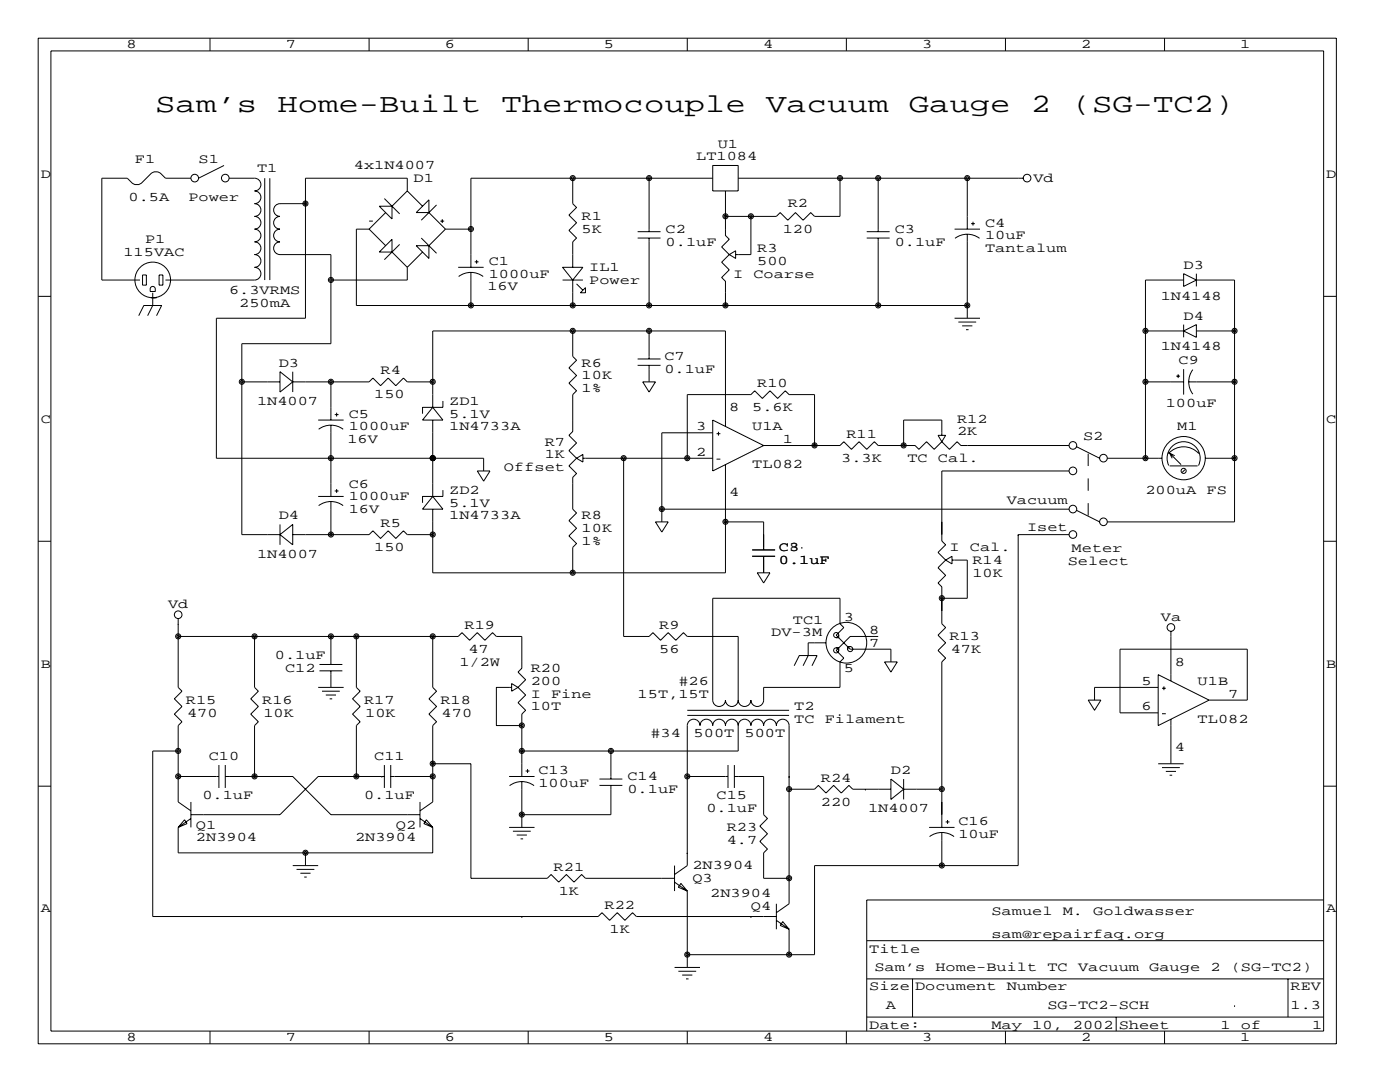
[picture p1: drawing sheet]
<svg xmlns="http://www.w3.org/2000/svg" width="279mm" height="216mm" viewBox="0 0 279 216" stroke-linecap="round" stroke-linejoin="round" font-family="sans-serif">
<g fill="none" stroke="#000" stroke-width=".2">
<path d="M7.6 7.6h259.1v200.7h-259.1zM10.2 10.2h254v195.5h-254zM41.9 7.6v2.6M73.7 7.6v2.6M105.4 7.6v2.6M137.2 7.6v2.6M168.9 7.6v2.6M200.7 7.6v2.6M232.4 7.6v2.6M38.1 35.6h-5.1l-1-1.1-.5-.2h-.8l-.5 .2-2 2.1-.5 .2h-.8l-.5-.2-1-1h-5.1v20.3h7.6M44.7 33l-5.1 2.6M45.7 35.6h5.1a1.27 1.27 0 0 1 1.3 1.2 1.27 1.27 0 0 1-1.3 1.3 1.27 1.27 0 0 1 1.3 1.3 1.27 1.27 0 0 1-1.3 1.2 1.27 1.27 0 0 1 1.3 1.3 1.27 1.27 0 0 1-1.3 1.3 1.27 1.27 0 0 1 1.3 1.3 1.27 1.27 0 0 1-1.3 1.2 1.27 1.27 0 0 1 1.3 1.3 1.27 1.27 0 0 1-1.3 1.3 1.27 1.27 0 0 1 1.3 1.2 1.27 1.27 0 0 1-1.3 1.3 1.27 1.27 0 0 1 1.3 1.3 1.27 1.27 0 0 1-1.3 1.2 1.27 1.27 0 0 1 1.3 1.3 1.27 1.27 0 0 1-1.3 1.3h-17.8"/>
<path d="M52.8 35.6v20.3M53.8 35.6v20.3M76.7 39.6l3.1 3.1M81.3 38.1v-2.5h-20.3v27.9h-17.8v27.9h53.3v2.6M81.3 38.1l-3.1 3M81.3 38.1l3 3M114.3 35.6v5l.8 .8-1.6 1.5 1.6 1.5-1.6 1.6 1.6 1.5-.8 .8v5M129.5 35.6h.1M129.5 35.6v10.6M142.2 35.6h-48.2v17.7M142.2 33h5.1v5.1h-5.1zM144.8 38.1v8.9l.7 .8-1.5 1.5 1.5 1.5"/>
<path d="M147.3 35.6h56.9M167.6 35.6v7.6h-5l-.8-.8-1.5 1.5-1.6-1.5-1.5 1.5-1.5-1.5-.8 .8h-10.1M175.3 35.6v10.6M193 35.6v10.1M7.6 59.1h2.6M28.4 54.9h.8v2h-.8zM30 57.4a.51 .51 0 0 1 .6-.2 .51 .51 0 0 1 .4 .5v.5h-1zM30.2 59.4h1M30.5 58.4v2.6l-1 2M31.7 54.9h.8v2h-.8zM61 40.6h-5.1a1.27 1.27 0 0 0-1.3 1.3 1.27 1.27 0 0 0 1.3 1.3 1.27 1.27 0 0 0-1.3 1.3 1.27 1.27 0 0 0 1.3 1.2 1.27 1.27 0 0 0-1.3 1.3 1.27 1.27 0 0 0 1.3 1.3 1.27 1.27 0 0 0-1.3 1.2 1.27 1.27 0 0 0 1.3 1.3h10.1v17.8h-17.7v38.1h7.6M73.7 45.7h-2.6v15.3h121.9"/>
<path d="M73.7 45.7l3.3 3.3M73.7 44.1h.7M75.7 41.1h2.5v2.6zM75.7 50.3l2.5-2.5v2.5zM77 42.4l-3.3 3.3M78.2 50.3l3.1 3M79.8 48.8l-3.1 3M81.3 53.3v2.6h-15.3M83.1 42.4l2.5-2.5v2.5zM83.1 49h2.5v2.6zM84.1 47.5l3 3M84.3 50.3l-3 3"/>
<path d="M85.6 42.4l3.3 3.3M87.1 40.9l-3 3M87.9 44.1h.7M88.3 43.7v.8M88.9 45.7h5.1M88.9 45.7l-3.3 3.3M91.4 53.3h5.1M91.5 55.2a4.1 4.1 0 0 1 4.9 0M94 54.4v6.6M94.7 52.2h.8M95.1 51.9v.7M112.3 53.3h4l-2 2.6z"/>
<path d="M112.3 55.9h4M114.3 55.9v5.1M115.1 56.6l1.2 1.3M116.8 57.4v1h-1zM127.3 47.5h4.5M127.3 46.2h4.5M129.5 47.5v13.5M145.5 50.8l-1.5 1.5 1.5 1.5-1.5 1.6 .8 .7v4.9M145.5 50.8l1.3-.8v1.6zM149.9 43.2v7.6h-3.1M173 47.5h4.5M173 46.2h4.5"/>
<path d="M175.3 47.5v13.5M190.5 45.7h5.1M190.6 47.6a4.1 4.1 0 0 1 4.9 0M193 46.7v16.8M193.8 44.6h.8M194.2 44.2v.8M236.2 54.6l2.6 1.3-2.6 1.2zM236.2 55.9h-7.6v35.5M238.8 54.6v2.5M238.8 55.9h7.6v48.2h-25.4M264.2 59.1h2.5M27.7 63l1-2h3.6l-1.1 2"/>
<path d="M48.3 76.2h7.6M55.9 74.2l2.5 2-2.5 2zM58.4 76.2h15.3l.7-.8 1.5 1.6 1.6-1.6 1.5 1.6 1.5-1.6 .8 .8h5.1M58.4 74.2v4M66 76.2v7.6M114.3 66v5.1l.8 .8-1.6 1.5 1.6 1.5-1.6 1.6 1.6 1.5-.8 .7v7.4l-.8 .8 1.6 1.5-1.6 1.5 1.6 1.5M127.3 72.9h4.5M127.3 71.6h4.5M128.3 76.2h2.5l-1.3 2zM129.5 66v5.6M129.5 72.9v3.3M190.5 63.5h5.1"/>
<path d="M191.3 64.3h3.5M192 65h2.1M192.8 65.8h.5M228.6 76.2h7.6M228.6 66h7.6M234.7 75.1h.8M235.1 74.7v.7M236.2 64.8v2.5M236.2 73.7v5M236.2 66l2.6-1.2v2.5zM237.2 76.2h9.2M238.1 73.8a4.1 4.1 0 0 0 0 4.8"/>
<path d="M238.8 66h7.6M63.5 83.8h5.1M63.5 99.1h5.1M63.6 85.7a4.1 4.1 0 0 1 4.9 0M66 91.4h.1M66 84.8v14.3M66.8 82.7h.8M66.8 98h.8M67.2 82.3v.8M67.2 97.6v.7M86.4 91.4h.1M86.4 81.3v-15.3h58.4v19.1"/>
<path d="M86.4 81.3l2 2.5h-4.1zM86.4 83.8v15.3M86.4 99.1l2 2.5h-4.1zM88.4 97.8v1.3h-4.1v1.2M88.4 80v1.3h-4.1v1.2M95.2 94h2.6l-1.3 2zM115.1 91.4l-1.6 1.6 1.6 1.5-.8 .7v6.4l.8 .8-1.6 1.5 1.6 1.5-1.6 1.5 1.6 1.6-.8 .7v5.1M115.1 91.4l1.2-.7v1.5zM116.3 91.4h25.9M124.5 91.4v35.6h5l.8-.8 1.5 1.6 1.5-1.6 1.6 1.6 1.5-1.6 .8 .8h10.1v12.7M142.2 83.8l10.2 5.1-10.2 5.1zM142.2 86.4h-10.1v17.7"/>
<path d="M143 86.5h.8M143 91.6h.8M143.4 86.2v.7M144.8 92.7v21.6h-58.4v-12.7M162.6 88.9v-10.2h-5.1l-.8-.7-1.5 1.5-1.5-1.5-1.6 1.5-1.5-1.5-.7 .7h-12.7v12.7M187.2 86.9h1.5l-.7 1.2zM188 86.9v-3.1h-7.7v5.1M188 88.1l-1.6 1.6-1.5-1.6-1.5 1.6-.8-.8h-7.3l-.8-.8-1.5 1.6-1.6-1.6-1.5 1.6-1.5-1.6-.8 .8h-15.2M188 88.1l1.5 1.6 1.5-1.6 .8 .8h21.6M213.4 94h-25.4v13.9l.7 .8-1.5 1.5 1.5 1.6M214.9 89.2l4.6 2.2M221 91.4h10.9"/>
<path d="M233.2 90.5a4.1 4.1 0 0 1 6 0M233.3 92.9a3.3 3.3 0 0 1 2.9-4.8 3.3 3.3 0 0 1 3 4.8M233.4 90.4l2.3 2.3M233.4 90.4l1 .5M233.4 90.4l.5 1M233.4 93h5.6M236.5 93.7l-.5 .5M240.5 91.4h5.9M7.6 108h2.6M55.9 104.6v4.1M55.9 106.7l2.5-2.1v4.1zM58.4 106.7h15.3l.7-.8 1.5 1.5 1.6-1.5 1.5 1.5 1.5-1.5 .8 .8h5.1"/>
<path d="M63.6 100.9a4.1 4.1 0 0 1 4.9 0M66 100.1v6.6M86.4 106.7h.1M130.8 104.1h2.5l-1.2 2.1zM132.1 101.6h.1M132.1 101.6h81.3M144.8 104.1h7.6v5.6M150.1 111h4.6M150.1 109.7h4.6M151.1 114.3h2.6l-1.3 2zM152.4 111v3.3M160 109.2h.1"/>
<path d="M188.7 111.8l-1.5 1.5 1.5 1.5-1.5 1.5 .8 .8v7.4l.7 .7-1.5 1.5 1.5 1.6-1.5 1.5 1.5 1.5-.7 .8v33M188.7 111.8l1.3-.8v1.5zM190 111.8h3v7.6h-5M203.2 106.7h.1M203.2 106.7h10.2M203.2 106.7v66h-40.6v17.8h-25.4M214.9 101.9l4.6 2.2M264.2 108h2.5M35.6 124.5h.1M35.6 123.4v13.8l.7 .7-1.5 1.5 1.5 1.6-1.5 1.5 1.5 1.5-.7 .8v15.2l2.5 1.8M35.6 127h55.8l.8-.8 1.5 1.6 1.5-1.6 1.6 1.6 1.5-1.6 .8 .8h5v6.3l-.7 .8 1.5 1.5-1.5 1.6M50.8 127h.1"/>
<path d="M50.8 127v10.2l.8 .7-1.6 1.5 1.6 1.6-1.6 1.5 1.6 1.5-.8 .8v10.1M63.5 137.2h5.1M63.8 133.9h4.5M63.8 132.6h4.5M64.3 137.9h3.5M65 138.7h2.1M65.8 139.4h.5M66 127v5.6M66 133.9v3.3M71.1 127h.1M71.1 127v10.2l.8 .7-1.5 1.5 1.5 1.6-1.5 1.5 1.5 1.5-.8 .8v10.1M86.4 127v10.2l.7 .7-1.5 1.5 1.5 1.6-1.5 1.5 1.5 1.5-.7 .8v15.2l-2.6 1.8"/>
<path d="M102.1 137.2h-3v7.6h5M102.1 136.4l1.3 .8-1.3 .7zM103.4 137.2l1.5 1.5-1.5 1.5 1.5 1.5-.8 .8v12.4M158.5 132.8l1-2h3.6l-1 2M164.8 128.3h-3.5v2.5l-1 2M166.9 129.3h.5v.5M167.4 126.7v.6h-.5M169.7 129h-.5v.5M175.3 127h-5.6l-2.8 2.8 1.5 1.5-.8 .8v5.1h-15.2v2.5a1.27 1.27 0 0 1-1.3 1.3 1.27 1.27 0 0 1-1.2-1.3 1.27 1.27 0 0 1-1.3 1.3 1.27 1.27 0 0 1-1.3-1.3M176.5 132.1h2.6l-1.3 2zM177.8 132.1v-2.6h-8.1l-2.8-2.8 1.5-1.5-.8-.7v-5.1h-25.4v20.3a1.27 1.27 0 0 0 1.3 1.3 1.27 1.27 0 0 0 1.3-1.3 1.27 1.27 0 0 0 1.3 1.3 1.27 1.27 0 0 0 1.2-1.3M217.2 139.7h2.5l-1.3 2z"/>
<path d="M231.1 134.6l10.2 5.1-10.2 5.1zM231.1 137.2h-12.7v2.5M231.9 137.3h.8M232.3 137v.7M233.7 126v9.9M241.3 139.7h7.6v-10.2h-25.4v12.7h7.6M7.6 156.9h2.6M35.6 154.9h8.1M35.6 149.9h-5.1v33h88.9l.7-.8 1.6 1.5 1.5-1.5 1.5 1.5 1.5-1.5 .8 .8h27.9M43.7 152.7v4.5M45 154.9h13.4l7.6 7.7h17.8M45 152.7v4.5"/>
<path d="M76.2 154.9h.1M76.7 154.9h-13.2l-7.6 7.7h-17.8M76.7 152.7v4.5M78 154.9h8.4M78 152.7v4.5M86.4 152.4h7.6v22.9h15.2l.8-.8 1.5 1.5 1.5-1.5 1.6 1.5 1.5-1.5 .7 .8h17.8M101.6 154.9h5.1M101.7 156.8a4.1 4.1 0 0 1 4.9 0M104.1 149.9h.1M104.1 156v9.1M104.9 153.8h.8M105.3 153.5v.7"/>
<path d="M119.6 156.7h4.6M119.6 155.4h4.6M121.9 149.9v5.5M121.9 156.7v5.9h-17.8M137.2 142.7h20.3M137.2 141.7h20.3M137.2 154.9h8.1M145.3 152.7v4.5M146.6 154.9h5.8v7.7l.8 .7-1.6 1.5 1.6 1.6-1.6 1.5 1.6 1.5-.8 .8v5.1h5.1M146.6 152.7v4.5M147.3 144.8a1.27 1.27 0 0 1 1.3-1.3 1.27 1.27 0 0 1 1.3 1.3 1.27 1.27 0 0 1 1.2-1.3 1.27 1.27 0 0 1 1.3 1.3 1.27 1.27 0 0 1 1.3-1.3 1.27 1.27 0 0 1 1.2 1.3 1.27 1.27 0 0 1 1.3-1.3 1.27 1.27 0 0 1 1.3 1.3v35.5l-2.6 1.8M147.3 144.8a1.27 1.27 0 0 0-1.2-1.3 1.27 1.27 0 0 0-1.3 1.3 1.27 1.27 0 0 0-1.3-1.3 1.27 1.27 0 0 0-1.3 1.3 1.27 1.27 0 0 0-1.2-1.3 1.27 1.27 0 0 0-1.3 1.3 1.27 1.27 0 0 0-1.3-1.3 1.27 1.27 0 0 0-1.2 1.3v27.9l-2.6 1.8"/>
<path d="M147.3 144.8v5.1h-43.2M157.5 154.9h.1M157.5 157.5h5.1l.7-.8 1.5 1.5 1.6-1.5 1.5 1.5 1.5-1.5 .8 .8h7.6M172.7 157.5h.1M177.8 155.4l2.5 2.1-2.5 2zM180.3 157.5h7.7M180.3 155.4v4.1M231.1 152.4h5.1M231.9 153.2h3.6M231.9 142.4h.8M232.7 153.9h2M233.4 154.7h.5"/>
<path d="M233.7 143.5v8.9M264.2 156.9h2.5M35.6 165.1v5.1h50.8v-5.1M36.8 163.6l.5 .7-1.7 .8zM38.1 160v5.1M38.1 163.3l-2.5 1.8M58.4 172.7h5.1M59.2 173.5h3.5M59.9 174.2h2.1M60.7 175h.5M61 170.2v2.5M83.8 160v5.1"/>
<path d="M83.8 163.3l2.6 1.8M85.1 163.6l1.3 1.5-1.8-.8zM101.6 165.1h5.1M102.4 165.9h3.5M103.1 166.6h2.1M103.9 167.4h.5M134.6 172.7v5.1M134.6 176l2.6 1.8M135.9 176.3l1.3 1.5-1.8-.8zM137.2 170.2h.1M137.2 177.8v15.2M185.4 165.1h5.1"/>
<path d="M185.5 166.9a4.1 4.1 0 0 1 4.9 0M188 166.1v6.6M188.7 164h.8M189.1 163.6v.8M264.2 179.6h-91.2v26.1M104.1 182.9h.1M134.6 193h5.1M135.4 193.8h3.5M136.1 194.6h2.1M136.9 195.3h.5M149.9 182.9h.1M154.9 180.3v5.1"/>
<path d="M154.9 183.6l2.6 1.8M156.2 183.9l1.3 1.5-1.8-.7zM157.5 185.4v5.1M173 195.3h91.2M173 187.7h91.2M182.1 195.3v7.6M257 195.3v7.6M41.9 205.7v2.6M73.7 205.7v2.6M105.4 205.7v2.6M137.2 205.7v2.6M168.9 205.7v2.6"/>
<path d="M173 202.9h91.2M200.7 205.7v2.6M222.8 202.9v2.8M232.4 205.7v2.6M246.4 200.7h.1"/>
<circle cx="38.9" cy="35.5" r=".76"/>
<circle cx="45" cy="35.5" r=".76"/>
<circle cx="114.3" cy="35.5" r=".51"/>
<circle cx="114.3" cy="35.5" r=".25"/>
<circle cx="129.5" cy="35.5" r=".51"/>
<circle cx="129.5" cy="35.5" r=".25"/>
<circle cx="167.6" cy="35.5" r=".51"/>
<circle cx="167.6" cy="35.5" r=".25"/>
<circle cx="175.3" cy="35.5" r=".51"/>
<circle cx="175.3" cy="35.5" r=".25"/>
<circle cx="193" cy="35.5" r=".51"/>
<circle cx="193" cy="35.5" r=".25"/>
<circle cx="205" cy="35.5" r=".76"/>
<circle cx="30.5" cy="55.9" r="3.6"/>
<circle cx="61" cy="40.6" r=".51"/>
<circle cx="61" cy="40.6" r=".25"/>
<circle cx="66" cy="55.9" r=".51"/>
<circle cx="66" cy="55.9" r=".25"/>
<circle cx="94" cy="45.7" r=".51"/>
<circle cx="94" cy="45.7" r=".25"/>
<circle cx="144.8" cy="43.2" r=".51"/>
<circle cx="144.8" cy="43.2" r=".25"/>
<circle cx="149.9" cy="43.2" r=".51"/>
<circle cx="149.9" cy="43.2" r=".25"/>
<circle cx="48.3" cy="76.2" r=".51"/>
<circle cx="48.3" cy="76.2" r=".25"/>
<circle cx="66" cy="76.2" r=".51"/>
<circle cx="66" cy="76.2" r=".25"/>
<circle cx="86.4" cy="76.2" r=".51"/>
<circle cx="86.4" cy="76.2" r=".25"/>
<circle cx="94" cy="60.9" r=".51"/>
<circle cx="94" cy="60.9" r=".25"/>
<circle cx="114.3" cy="66" r=".51"/>
<circle cx="114.3" cy="60.9" r=".51"/>
<circle cx="114.3" cy="66" r=".25"/>
<circle cx="114.3" cy="60.9" r=".25"/>
<circle cx="129.5" cy="66" r=".51"/>
<circle cx="129.5" cy="60.9" r=".51"/>
<circle cx="129.5" cy="66" r=".25"/>
<circle cx="129.5" cy="60.9" r=".25"/>
<circle cx="144.8" cy="60.9" r=".51"/>
<circle cx="144.8" cy="60.9" r=".25"/>
<circle cx="175.3" cy="60.9" r=".51"/>
<circle cx="175.3" cy="60.9" r=".25"/>
<circle cx="193" cy="60.9" r=".51"/>
<circle cx="193" cy="60.9" r=".25"/>
<circle cx="228.6" cy="76.2" r=".51"/>
<circle cx="228.6" cy="66" r=".51"/>
<circle cx="228.6" cy="76.2" r=".25"/>
<circle cx="228.6" cy="66" r=".25"/>
<circle cx="246.4" cy="76.2" r=".51"/>
<circle cx="246.4" cy="66" r=".51"/>
<circle cx="246.4" cy="66" r=".25"/>
<circle cx="246.4" cy="76.2" r=".25"/>
<circle cx="66" cy="91.4" r=".51"/>
<circle cx="66" cy="91.4" r=".25"/>
<circle cx="86.4" cy="91.4" r=".51"/>
<circle cx="86.4" cy="91.4" r=".25"/>
<circle cx="124.5" cy="91.4" r=".51"/>
<circle cx="124.5" cy="91.4" r=".25"/>
<circle cx="137.2" cy="91.4" r=".51"/>
<circle cx="137.2" cy="91.4" r=".25"/>
<circle cx="162.6" cy="88.9" r=".51"/>
<circle cx="162.6" cy="88.9" r=".25"/>
<circle cx="180.3" cy="88.9" r=".51"/>
<circle cx="180.3" cy="88.9" r=".25"/>
<circle cx="214.1" cy="94" r=".76"/>
<circle cx="214.1" cy="88.9" r=".76"/>
<circle cx="220.2" cy="91.4" r=".76"/>
<circle cx="228.6" cy="91.4" r=".51"/>
<circle cx="228.6" cy="91.4" r=".25"/>
<circle cx="236.2" cy="91.4" r="4.3"/>
<circle cx="236.2" cy="94" r=".51"/>
<circle cx="246.4" cy="91.4" r=".51"/>
<circle cx="246.4" cy="91.4" r=".25"/>
<circle cx="66" cy="106.7" r=".51"/>
<circle cx="66" cy="106.7" r=".25"/>
<circle cx="86.4" cy="106.7" r=".51"/>
<circle cx="86.4" cy="106.7" r=".25"/>
<circle cx="114.3" cy="114.3" r=".51"/>
<circle cx="114.3" cy="114.3" r=".25"/>
<circle cx="132.1" cy="101.6" r=".51"/>
<circle cx="132.1" cy="101.6" r=".25"/>
<circle cx="144.8" cy="104.1" r=".51"/>
<circle cx="144.8" cy="104.1" r=".25"/>
<circle cx="188" cy="119.4" r=".51"/>
<circle cx="188" cy="119.4" r=".25"/>
<circle cx="214.1" cy="106.7" r=".76"/>
<circle cx="214.1" cy="101.6" r=".76"/>
<circle cx="220.2" cy="104.1" r=".76"/>
<circle cx="35.6" cy="127" r=".51"/>
<circle cx="35.6" cy="122.7" r=".76"/>
<circle cx="35.6" cy="127" r=".25"/>
<circle cx="50.8" cy="127" r=".51"/>
<circle cx="50.8" cy="127" r=".25"/>
<circle cx="66" cy="127" r=".51"/>
<circle cx="66" cy="127" r=".25"/>
<circle cx="71.1" cy="127" r=".51"/>
<circle cx="71.1" cy="127" r=".25"/>
<circle cx="86.4" cy="127" r=".51"/>
<circle cx="86.4" cy="127" r=".25"/>
<circle cx="166.9" cy="126.7" r=".51"/>
<circle cx="166.9" cy="129.8" r=".51"/>
<circle cx="168.9" cy="128.2" r="4.1"/>
<circle cx="169.7" cy="129.5" r=".51"/>
<circle cx="233.7" cy="125.2" r=".76"/>
<circle cx="35.6" cy="149.8" r=".51"/>
<circle cx="35.6" cy="154.9" r=".51"/>
<circle cx="35.6" cy="149.8" r=".25"/>
<circle cx="35.6" cy="154.9" r=".25"/>
<circle cx="50.8" cy="154.9" r=".51"/>
<circle cx="50.8" cy="154.9" r=".25"/>
<circle cx="71.1" cy="154.9" r=".51"/>
<circle cx="71.1" cy="154.9" r=".25"/>
<circle cx="86.4" cy="152.4" r=".51"/>
<circle cx="86.4" cy="154.9" r=".51"/>
<circle cx="86.4" cy="152.4" r=".25"/>
<circle cx="86.4" cy="154.9" r=".25"/>
<circle cx="104.1" cy="144.8" r=".51"/>
<circle cx="104.1" cy="149.8" r=".51"/>
<circle cx="104.1" cy="149.8" r=".25"/>
<circle cx="104.1" cy="144.8" r=".25"/>
<circle cx="121.9" cy="149.8" r=".51"/>
<circle cx="121.9" cy="149.8" r=".25"/>
<circle cx="137.2" cy="154.9" r=".51"/>
<circle cx="137.2" cy="154.9" r=".25"/>
<circle cx="157.5" cy="157.5" r=".51"/>
<circle cx="157.5" cy="157.5" r=".25"/>
<circle cx="188" cy="157.5" r=".51"/>
<circle cx="188" cy="157.5" r=".25"/>
<circle cx="61" cy="170.2" r=".51"/>
<circle cx="61" cy="170.2" r=".25"/>
<circle cx="104.1" cy="162.5" r=".51"/>
<circle cx="104.1" cy="162.5" r=".25"/>
<circle cx="157.5" cy="175.2" r=".51"/>
<circle cx="157.5" cy="175.2" r=".25"/>
<circle cx="188" cy="172.7" r=".51"/>
<circle cx="188" cy="172.7" r=".25"/>
<circle cx="137.2" cy="190.5" r=".51"/>
<circle cx="137.2" cy="190.5" r=".25"/>
<circle cx="157.5" cy="190.5" r=".51"/>
<circle cx="157.5" cy="190.5" r=".25"/>
</g>
<path d="M217.2 102.9v-12.7" fill="none" stroke="#000" stroke-width=".2" stroke-dasharray="2.5" stroke-linecap="butt"/>
<g font-size="5.3">
<text x="31" y="22.4">Sam’s</text>
<text x="55.4" y="22.4">Home-Built</text>
<text x="100.1" y="22.4">Thermocouple</text>
<text x="152.9" y="22.4">Vacuum</text>
<text x="181.4" y="22.4">Gauge</text>
<text x="205.7" y="22.4">2</text>
<text x="213.9" y="22.4">(SG-TC2)</text>
</g>
<g font-size="2.6">
<text x="25.3" y="9.7">8</text>
<text x="57" y="9.7">7</text>
<text x="88.8" y="9.7">6</text>
<text x="120.5" y="9.7">5</text>
<text x="152.3" y="9.7">4</text>
<text x="184" y="9.7">3</text>
<text x="215.8" y="9.7">2</text>
<text x="247.5" y="9.7">1</text>
<text x="143.3" y="29.5">U1</text>
<text x="8.1" y="35.5">D</text>
<text x="26.9" y="32.5">F1</text>
<text x="39.6" y="32.5">S1</text>
<text x="51.3" y="34.3">T1</text>
<text x="70.6" y="33.8">4x1N4007</text>
<text x="138.9" y="32">LT1084</text>
<text x="264.7" y="35.5">D</text>
<text x="25.7" y="40.1">0.5A</text>
<text x="37.6" y="40.1">Power</text>
<text x="82.5" y="36.3">D1</text>
<text x="157.2" y="41.4">R2</text>
<text x="206.2" y="36.3">Vd</text>
<text x="116.1" y="43.9">R1</text>
<text x="116.1" y="46.5">5K</text>
<text x="132.8" y="46.5">C2</text>
<text x="156.2" y="46.5">120</text>
<text x="178.6" y="46.5">C3</text>
<text x="196.6" y="45.2">C4</text>
<text x="196.6" y="47.8">10uF</text>
<text x="24.6" y="51.1">115VAC</text>
<text x="29" y="48.5">P1</text>
<text x="97.5" y="52.8">C1</text>
<text x="132.8" y="49">0.1uF</text>
<text x="151.1" y="50.3">R3</text>
<text x="151.1" y="52.8">500</text>
<text x="178.6" y="49">0.1uF</text>
<text x="196.6" y="50.3">Tantalum</text>
<text x="236.2" y="53.6">D3</text>
<text x="45.7" y="58.7">6.3VRMS</text>
<text x="97.3" y="57.9">16V</text>
<text x="97.5" y="55.4">1000uF</text>
<text x="117.6" y="54.1">IL1</text>
<text x="117.6" y="56.6">Power</text>
<text x="146.3" y="55.4">I</text>
<text x="150.4" y="55.4">Coarse</text>
<text x="231.6" y="59.9">1N4148</text>
<text x="47.8" y="61.2">250mA</text>
<text x="236.2" y="63.8">D4</text>
<text x="132.6" y="71.9">C7</text>
<text x="231.6" y="69.8">1N4148</text>
<text x="55.6" y="73.2">D3</text>
<text x="75.9" y="74.7">R4</text>
<text x="116.1" y="73.2">R6</text>
<text x="116.1" y="75.7">10K</text>
<text x="132.6" y="74.4">0.1uF</text>
<text x="151.1" y="77.2">R10</text>
<text x="235.2" y="72.6">C9</text>
<text x="51.3" y="80.8">1N4007</text>
<text x="69.6" y="83.3">C5</text>
<text x="74.7" y="79.5">150</text>
<text x="89.7" y="80.8">ZD1</text>
<text x="89.7" y="83.3">5.1V</text>
<text x="116.1" y="78.2">1%</text>
<text x="145.5" y="82">8</text>
<text x="150.1" y="82">5.6K</text>
<text x="232.7" y="81.3">100uF</text>
<text x="8.1" y="84.3">C</text>
<text x="69.3" y="88.4">16V</text>
<text x="69.6" y="85.9">1000uF</text>
<text x="89.7" y="85.9">1N4733A</text>
<text x="108.7" y="88.9">R7</text>
<text x="138.9" y="85.9">3</text>
<text x="150.1" y="85.9">U1A</text>
<text x="156.2" y="88.4">1</text>
<text x="168.9" y="87.4">R11</text>
<text x="191" y="84.3">R12</text>
<text x="191" y="86.9">2K</text>
<text x="216.2" y="87.9">S2</text>
<text x="234.9" y="85.9">M1</text>
<text x="264.7" y="84.3">C</text>
<text x="100.6" y="94">Offset</text>
<text x="108.7" y="91.4">1K</text>
<text x="138.9" y="90.9">2</text>
<text x="150.1" y="93.5">TL082</text>
<text x="167.9" y="92.2">3.3K</text>
<text x="181.1" y="92.2">TC</text>
<text x="187.2" y="92.2">Cal.</text>
<text x="69.6" y="97.3">C6</text>
<text x="69.6" y="99.8">1000uF</text>
<text x="89.7" y="98.6">ZD2</text>
<text x="89.7" y="101.1">5.1V</text>
<text x="145.5" y="99.1">4</text>
<text x="200.9" y="100.6">Vacuum</text>
<text x="228.6" y="98.6">200uA</text>
<text x="240.8" y="98.6">FS</text>
<text x="55.6" y="103.6">D4</text>
<text x="69.6" y="102.4">16V</text>
<text x="75.9" y="105.2">R5</text>
<text x="89.7" y="103.6">1N4733A</text>
<text x="116.1" y="103.6">R8</text>
<text x="116.1" y="106.2">10K</text>
<text x="205" y="105.9">Iset</text>
<text x="51.3" y="111.3">1N4007</text>
<text x="74.7" y="110">150</text>
<text x="116.1" y="108.7">1%</text>
<text x="155.4" y="110">C3</text>
<text x="155.4" y="112.5">0.1uF</text>
<text x="155.4" y="110">C8</text>
<text x="189.5" y="110">I</text>
<text x="193.5" y="110">Cal.</text>
<text x="194.1" y="112.5">R14</text>
<text x="213.1" y="112.8">Select</text>
<text x="213.9" y="110.2">Meter</text>
<text x="194.1" y="115.1">10K</text>
<text x="33.6" y="121.4">Vd</text>
<text x="92.7" y="125.5">R19</text>
<text x="131.6" y="125.5">R9</text>
<text x="158.2" y="124.5">TC1</text>
<text x="168.4" y="124">3</text>
<text x="231.7" y="124">Va</text>
<text x="54.9" y="131.6">0.1uF</text>
<text x="93.5" y="130.3">47</text>
<text x="131.6" y="130.3">56</text>
<text x="153.9" y="127">DV-3M</text>
<text x="173.5" y="126.5">8</text>
<text x="173.5" y="129">7</text>
<text x="189.5" y="127.8">R13</text>
<text x="189.7" y="130.3">47K</text>
<text x="8.1" y="133.2">B</text>
<text x="56.9" y="134.1">C12</text>
<text x="91.7" y="132.8">1/2W</text>
<text x="105.9" y="134.1">R20</text>
<text x="105.9" y="136.7">200</text>
<text x="135.4" y="136.7">#26</text>
<text x="168.4" y="134.1">5</text>
<text x="227.8" y="136.7">5</text>
<text x="234.4" y="132.8">8</text>
<text x="239" y="136.7">U1B</text>
<text x="264.7" y="133.2">B</text>
<text x="37.1" y="140.5">R15</text>
<text x="37.3" y="143">470</text>
<text x="52.3" y="140.5">R16</text>
<text x="52.6" y="143">10K</text>
<text x="72.6" y="140.5">R17</text>
<text x="72.9" y="143">10K</text>
<text x="87.9" y="140.5">R18</text>
<text x="88.1" y="143">470</text>
<text x="105.9" y="139.2">I</text>
<text x="105.9" y="141.7">10T</text>
<text x="110" y="139.2">Fine</text>
<text x="127.3" y="139.2">15T,15T</text>
<text x="158.5" y="141.7">T2</text>
<text x="227.8" y="141.7">6</text>
<text x="245.1" y="139.2">7</text>
<text x="129.8" y="147.1">#34</text>
<text x="138.4" y="147.1">500T</text>
<text x="148.6" y="147.1">500T</text>
<text x="158.5" y="144.3">TC</text>
<text x="164.6" y="144.3">Filament</text>
<text x="234.4" y="149.9">4</text>
<text x="239" y="144.3">TL082</text>
<text x="41.7" y="151.6">C10</text>
<text x="74.7" y="151.6">C11</text>
<text x="107.4" y="154.4">C13</text>
<text x="125.2" y="155.7">C14</text>
<text x="163.8" y="156">R24</text>
<text x="177.8" y="154.4">D2</text>
<text x="40.4" y="159.5">0.1uF</text>
<text x="72.6" y="159.5">0.1uF</text>
<text x="107.4" y="157">100uF</text>
<text x="125.2" y="158.2">0.1uF</text>
<text x="143" y="159.5">C15</text>
<text x="163.8" y="160.8">220</text>
<text x="39.1" y="165.4">Q1</text>
<text x="39.1" y="167.9">2N3904</text>
<text x="70.9" y="167.9">2N3904</text>
<text x="79" y="165.4">Q2</text>
<text x="141" y="162.1">0.1uF</text>
<text x="145" y="165.9">R23</text>
<text x="173.2" y="162.1">1N4007</text>
<text x="191.3" y="164.6">C16</text>
<text x="191.3" y="167.1">10uF</text>
<text x="110.5" y="173.7">R21</text>
<text x="138.2" y="173.5">2N3904</text>
<text x="145" y="168.4">4.7</text>
<text x="111.5" y="178.6">1K</text>
<text x="138.2" y="176">Q3</text>
<text x="141.7" y="179.1">2N3904</text>
<text x="8.1" y="182.1">A</text>
<text x="120.6" y="181.4">R22</text>
<text x="149.9" y="181.6">Q4</text>
<text x="197.9" y="182.6">Samuel</text>
<text x="212.1" y="182.6">M.</text>
<text x="218.2" y="182.6">Goldwasser</text>
<text x="264.7" y="182.1">A</text>
<text x="121.7" y="186.2">1K</text>
<text x="173.5" y="190.2">Title</text>
<text x="197.9" y="187.2">sam@repairfaq.org</text>
<text x="173.5" y="197.6">Size Document</text>
<text x="174.5" y="193.8">Sam’s</text>
<text x="186.7" y="193.8">Home-Built</text>
<text x="200.9" y="197.6">Number</text>
<text x="209" y="193.8">TC</text>
<text x="215.1" y="193.8">Vacuum</text>
<text x="229.4" y="193.8">Gauge</text>
<text x="241.6" y="193.8">2</text>
<text x="245.6" y="193.8">(SG-TC2)</text>
<text x="257.6" y="197.6">REV</text>
<text x="176.8" y="201.4">A</text>
<text x="209" y="201.4">SG-TC2-SCH</text>
<text x="257.6" y="201.4">1.3</text>
<text x="25.3" y="207.8">8</text>
<text x="57" y="207.8">7</text>
<text x="88.8" y="207.8">6</text>
<text x="120.5" y="207.8">5</text>
<text x="152.3" y="207.8">4</text>
<text x="173.5" y="205.2">Date:</text>
<text x="184" y="207.8">3</text>
<text x="197.9" y="205.2">May</text>
<text x="206" y="205.2">10,</text>
<text x="214.1" y="205.2">2002 Sheet</text>
<text x="215.8" y="207.8">2</text>
<text x="243.6" y="205.2">1</text>
<text x="247.5" y="207.8">1</text>
<text x="247.7" y="205.2">of</text>
<text x="261.9" y="205.2">1</text>
</g>
</svg>
